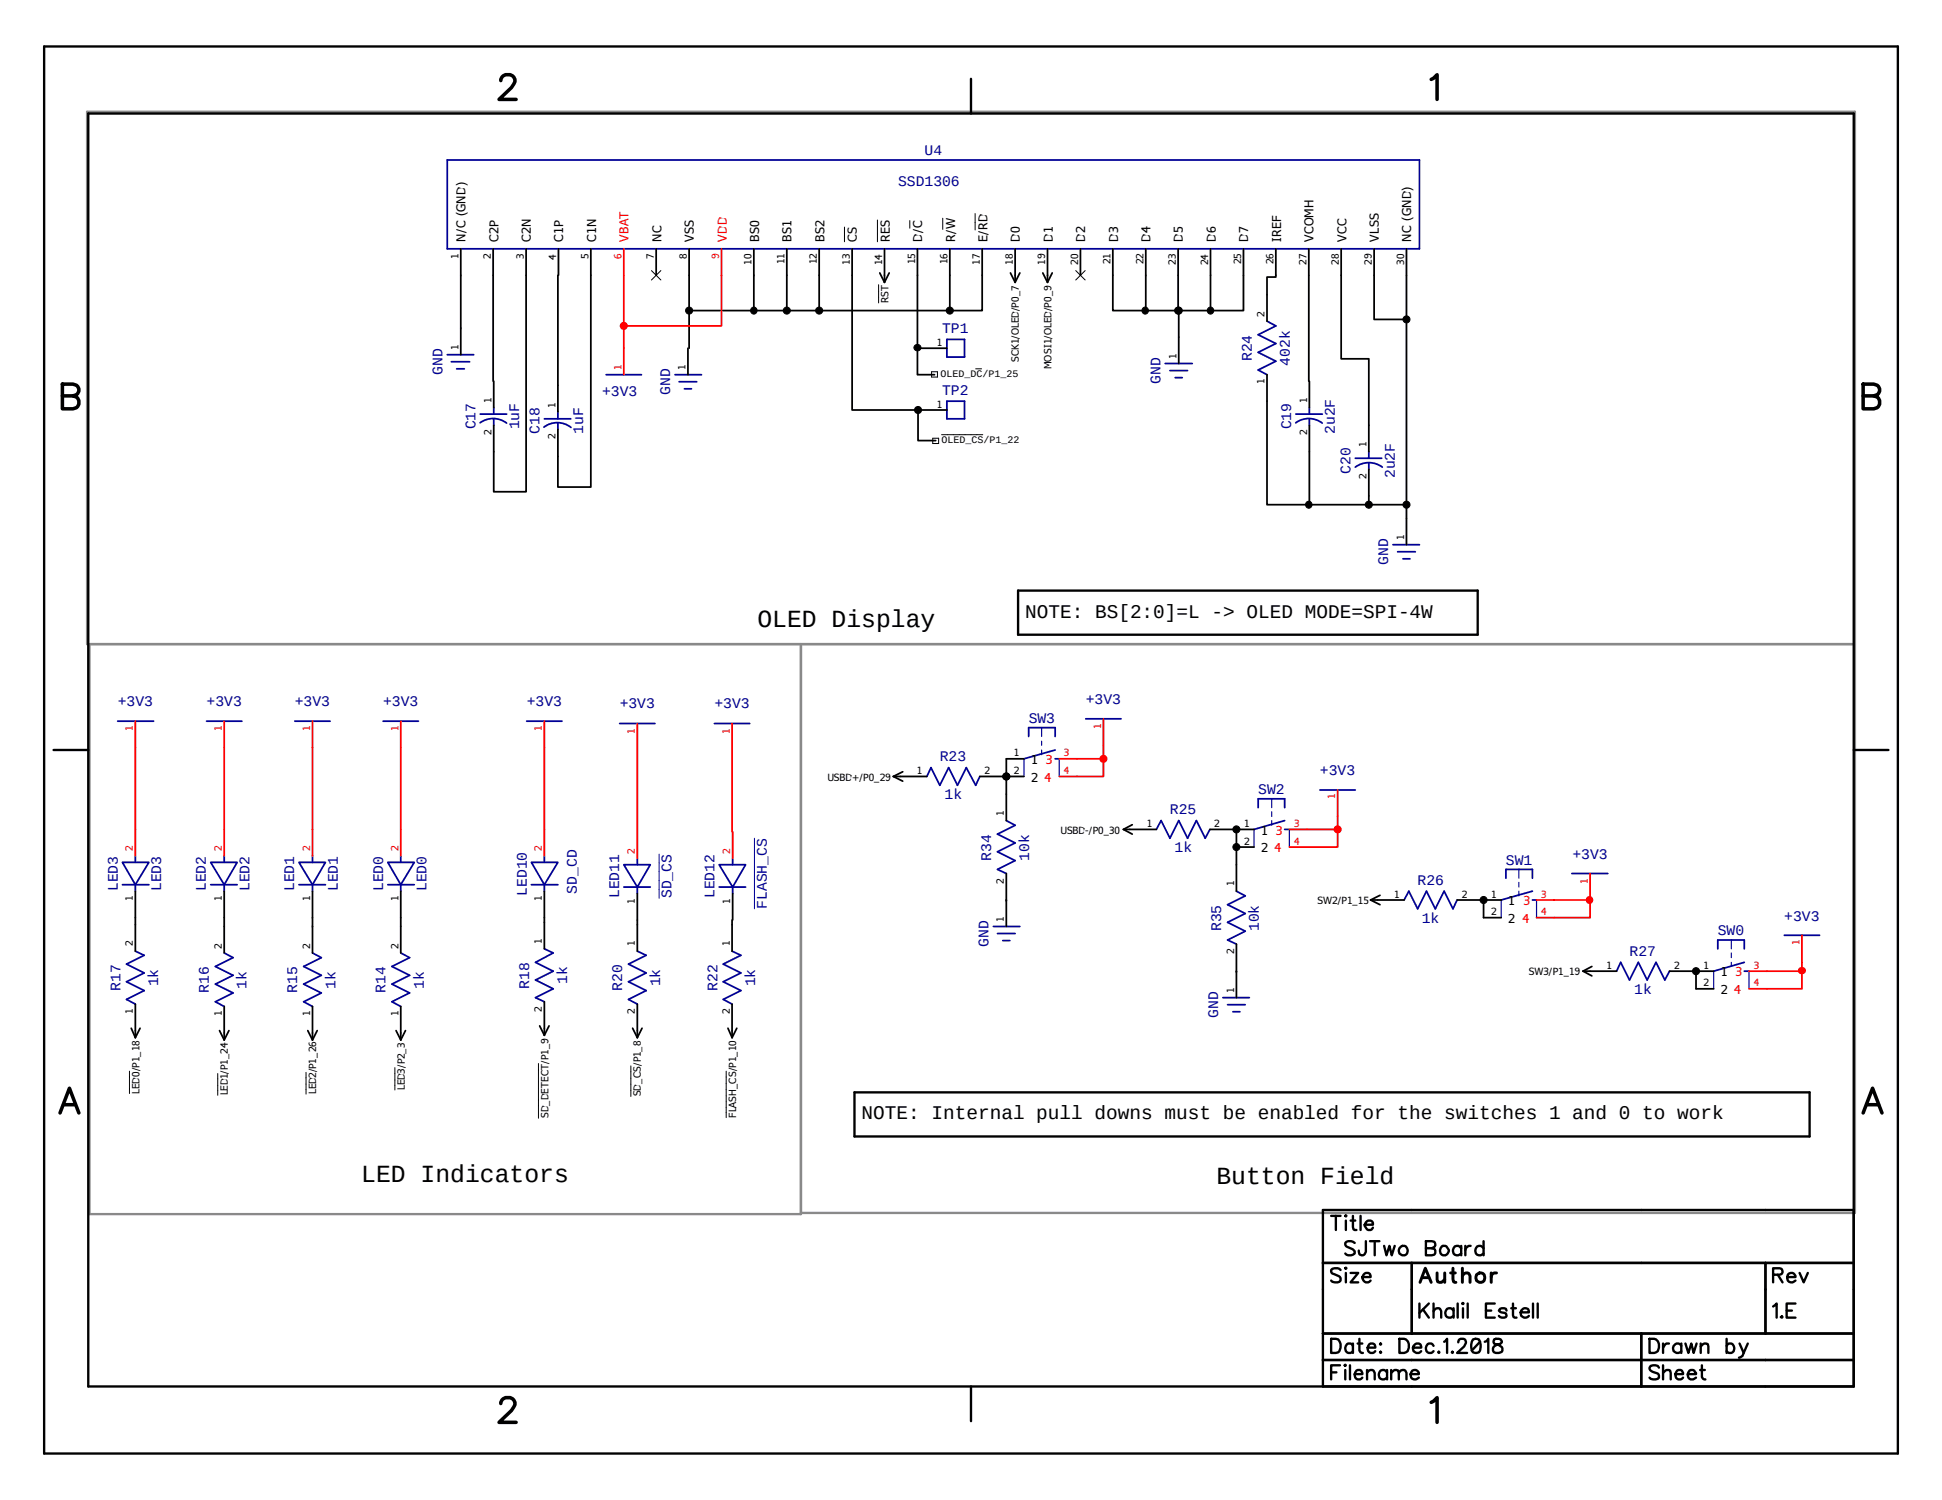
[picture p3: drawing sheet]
<svg xmlns="http://www.w3.org/2000/svg" width="279mm" height="216mm" viewBox="0 0 279 216" stroke-linecap="round" stroke-linejoin="round" font-family="sans-serif">
<path d="M279.4 0h-279.4v215.9" fill="none" stroke="#fff" stroke-width=".34"/>
<path d="M12.9 92.7v82.1h102.3v-82.1M266.9 92.7h-254.4v-76.6h254.4v158.5h-151.7" fill="none" stroke="#898989" stroke-width=".34"/>
<g fill="none" stroke="#000" stroke-width=".14">
<path d="M134 53.5h.9v.8h-.9zM140.4 53.1h.8M135.5 62.6h5.9"/>
<circle cx="99.1" cy="44.7" r=".51"/>
<circle cx="108.4" cy="44.7" r=".49"/>
<circle cx="113.2" cy="44.7" r=".51"/>
<circle cx="117.9" cy="44.7" r=".51"/>
<circle cx="132" cy="50" r=".49"/>
<circle cx="136.7" cy="44.7" r=".51"/>
<circle cx="164.7" cy="44.7" r=".49"/>
<circle cx="169.5" cy="44.7" r=".51"/>
<circle cx="169.6" cy="44.7" r=".51"/>
<circle cx="174.1" cy="44.7" r=".49"/>
<circle cx="202.4" cy="46" r=".51"/>
<circle cx="188.3" cy="72.6" r=".49"/>
<circle cx="196.9" cy="72.6" r=".51"/>
<circle cx="202.4" cy="72.6" r=".51"/>
<circle cx="144.8" cy="111.8" r=".51"/>
<circle cx="177.9" cy="119.4" r=".51"/>
<circle cx="177.9" cy="121.9" r=".51"/>
<circle cx="213.4" cy="129.5" r=".51"/>
<circle cx="244" cy="139.8" r=".51"/>
</g>
<g fill="none" stroke="#000" stroke-width=".25">
<path d="M66.3 39.6v7.6M71 39.6v15.3M75.7 39.6v31.2h-4.7v-5.8M80.3 39.6v15.9M85 39.6v30.5h-4.7v-4.4M99.1 39.6v10.5M108.5 39.6v5.1M113.2 39.6v5.1M117.9 39.6v5.1h-18.8M132 39.6v10.5h.4M136.7 39.6v5.1h4.6v-5.1M160.1 39.6v5.1h9.5v3.8"/>
<path d="M164.8 39.6v5.1M169.5 39.6v5.1M174.2 39.6v5.1h-4.6M178.9 39.6v5.1h-4.7M183.6 39.6v.3h-1.3v2.5M188.3 39.6v15.3M193 39.6v12h3.9v9.6M197.7 39.6v6.4h4.7M202.4 39.6v35M117.9 44.7h18.8M132 50.1v3.8h2.5M182.3 57.7v14.9h6.1"/>
<path d="M188.4 65v7.6h8.5M196.9 71.4v1.2h5.5M144.8 111.8h.1M144.8 111.8v2.5M144.8 109.2v2.6M177.9 119.4h.1M177.9 119.4v5.1M19.5 132.1v1M32.3 132.1v1.2M45 132.1v1.2M57.7 132.1v1.2M78.3 132.1v.7"/>
<path d="M91.7 132.4v.7M105.3 132.4v.7M144.8 129.5h.1M177.9 139.8h.1M213.4 129.5h.1M213.4 129.5v2.6M244 139.8h.1M244 139.8v2.5"/>
</g>
<g fill="#000">
<circle cx="99.1" cy="44.7" r=".51"/>
<circle cx="108.4" cy="44.7" r=".49"/>
<circle cx="113.2" cy="44.7" r=".51"/>
<circle cx="117.9" cy="44.7" r=".51"/>
<circle cx="132" cy="50" r=".49"/>
<circle cx="136.7" cy="44.7" r=".51"/>
<circle cx="164.7" cy="44.7" r=".49"/>
<circle cx="169.5" cy="44.7" r=".51"/>
<circle cx="169.6" cy="44.7" r=".51"/>
<circle cx="174.1" cy="44.7" r=".49"/>
<circle cx="202.4" cy="46" r=".51"/>
<circle cx="188.3" cy="72.6" r=".49"/>
<circle cx="196.9" cy="72.6" r=".51"/>
<circle cx="202.4" cy="72.6" r=".51"/>
<circle cx="144.8" cy="111.8" r=".51"/>
<circle cx="177.9" cy="119.4" r=".51"/>
<circle cx="177.9" cy="121.9" r=".51"/>
<circle cx="213.4" cy="129.5" r=".51"/>
<circle cx="244" cy="139.8" r=".51"/>
</g>
<path d="M158.7 107.3v1.9h-3.8M158.7 109.2v2.6h-3.8" fill="none" stroke="#f00" stroke-width=".25"/>
<circle cx="158.8" cy="109.2" r=".51" fill="#f00"/>
<circle cx="158.8" cy="109.2" r=".51" fill="none" stroke="#f00" stroke-width=".14"/>
<path d="M89.7 39.6v7.3h14.1v-7.3M89.7 46.9v3.2M19.5 107.6v11.8M32.3 107.6v11.8M45 107.6v11.8M57.7 107.6v11.8M78.3 107.6v11.8M91.7 107.9v11.8M105.3 107.9v11.8" fill="none" stroke="#f00" stroke-width=".25"/>
<circle cx="89.7" cy="46.9" r=".51" fill="#f00"/>
<circle cx="89.7" cy="46.9" r=".51" fill="none" stroke="#f00" stroke-width=".14"/>
<path d="M192.4 117.5v1.9h-4.4M192.4 119.4v2.5h-4.4" fill="none" stroke="#f00" stroke-width=".25"/>
<circle cx="192.4" cy="119.4" r=".51" fill="#f00"/>
<circle cx="192.4" cy="119.4" r=".51" fill="none" stroke="#f00" stroke-width=".14"/>
<path d="M254.2 139.8h5M259.2 138.5v3.8h-5" fill="none" stroke="#f00" stroke-width=".25"/>
<circle cx="259.3" cy="139.7" r=".49" fill="#f00"/>
<circle cx="259.3" cy="139.7" r=".49" fill="none" stroke="#f00" stroke-width=".14"/>
<path d="M223.6 129.5h5.2v2.6h-5.2" fill="none" stroke="#f00" stroke-width=".25"/>
<circle cx="228.7" cy="129.5" r=".49" fill="#f00"/>
<circle cx="228.7" cy="129.5" r=".49" fill="none" stroke="#f00" stroke-width=".14"/>
<g fill="none" stroke="#000" stroke-width=".25">
<path d="M122.6 39.6v19.4h9.8M66.3 47.2v3.9M71 54.9v3.8M80.3 55.5v3.8M99 50.1v3.8M132.1 59v4.4h2.5M169.6 48.5v3.8M182.3 42.4v3.8M182.3 53.9v3.8M188.4 54.9v3.8M71 61.2v3.8M80.3 61.8v3.9"/>
<path d="M188.4 61.2v3.8M196.9 61.2v3.8M196.9 67.6v3.8M202.4 74.6v3.8M128.5 111.8h4.8M128.5 111.8l1.4 .6M129.9 111.1l-1.4 .7M141 111.8h3.8M144.8 114.3v3.8M161.6 119.4h4.8M161.6 119.4l1.3 .7M162.9 118.7l-1.3 .7"/>
<path d="M174.1 119.4h3.8M19.5 128.3v3.8M19.5 133.1v3.8M32.3 128.3v3.8M32.3 133.3v3.9M45 128.3v3.8M45 133.3v3.9M57.7 128.3v3.8M57.7 133.3v3.9M78.3 128.3v3.8M78.3 132.8v3.8M91.7 128.6v3.8"/>
<path d="M91.7 133.1v3.8M105.3 133.1v3.8M105.4 128.6v3.8M144.8 125.7v7.6M177.9 124.5v3.8M177.9 135.9v7.7M197.2 129.5h4.8M197.2 129.5l1.3 .7M198.5 128.9l-1.3 .6M209.6 129.5h3.8M227.8 139.8h4.8M227.8 139.8l1.2 .7"/>
<path d="M229 139.1l-1.2 .7M240.2 139.8h3.8M18.9 148l.6 1.4M19.5 144.5v4.9M20.2 148l-.7 1.4M31.6 148.3l.7 1.4M32.3 144.9v4.8M32.9 148.3l-.6 1.4M44.3 148.3l.7 1.4M45 144.9v4.8M45.6 148.3l-.6 1.4M57 148.3l.7 1.4"/>
<path d="M57.7 144.9v4.8M58.3 148.3l-.6 1.4M77.6 147.7l.7 1.3M78.3 144.2v4.8M79 147.7l-.7 1.3M91 148l.7 1.4M91.7 144.5v4.9M92.4 148l-.7 1.4M104.7 148l.6 1.4M105.3 144.5v4.9M106 148l-.7 1.4"/>
</g>
<circle cx="132.1" cy="59" r=".51" fill="#000"/>
<g fill="none" stroke="#000" stroke-width=".14">
<path d="M134.2 63.1h.8v.7h-.8zM18.6 154.2v3.2M31.3 154.5v3.1M44 154.3v3.2M56.8 153.7v3.2M77.5 153.1v7.9M90.8 153.4v4.4M104.5 154.2v6.7"/>
<circle cx="132.1" cy="59" r=".51"/>
</g>
<path d="M94.8 122.9v6.4M108.5 120.6v10.2" fill="none" stroke="#000096" stroke-width=".14"/>
<g fill="none" stroke="#000096" stroke-width=".25">
<path d="M64.3 51.1h3.9M64.9 52.1h2.7M65.7 53.1h1.1M69.1 59.6h3.8M71 58.7v.9M80.3 59.3v1M87.2 53.9h5.1M97.1 53.9h3.8M97.7 54.9h2.5M98.5 56h1M167.6 52.3h3.9M168.3 53.3h2.6"/>
<path d="M169.1 54.4h1M182.3 46.2l1.3 .7-2.6 1.3 2.6 1.2-2.6 1.3 2.6 1.3-2.6 1.3 1.3 .6M186.4 59.6h3.8M188.4 58.7v.9M69.1 60.9a3.2 3.2 0 0 1 3.8 0M71 60.3v.9M78.3 61.5a3.2 3.2 0 0 1 3.9 0M78.3 60.3h3.8M80.3 60.9v.9M186.4 60.9a3.2 3.2 0 0 1 3.8 0M188.4 60.3v.9M195 66h3.8"/>
<path d="M195 67.2a3.3 3.3 0 0 1 3.9 0M196.9 65v1M196.9 66.6v1M200.4 78.4h3.8M201.1 79.4h2.5M201.8 80.4h1.1M16.9 103.8h5.2M29.7 103.8h5.1M42.4 103.8h5.1M55.1 103.8h5.1M75.8 103.8h5.1M89.2 104.1h5"/>
<path d="M102.8 104.1h5.1M133.3 111.8l.6-1.3 1.3 2.5 1.3-2.5 1.3 2.5 1.2-2.5 1.4 2.5 .6-1.2M144.8 118.1l1.2 .7-2.5 1.3 2.5 1.2-2.5 1.3 2.5 1.3-2.5 1.2 1.3 .6M156.2 103.5h5.1M166.4 119.4l.6-1.3 1.3 2.5 1.3-2.5 1.3 2.5 1.2-2.5 1.3 2.5 .7-1.2M189.9 113.7h5.1M17.6 124.1h3.8l-1.9 3.2zM17.6 127.3h3.8M19.5 123.2v.9M19.5 127.3v1M19.5 136.9l1.2 .6-2.5 1.3 2.5 1.2-2.5 1.3 2.5 1.3-2.5 1.2 1.3 .7M30.3 124.1h3.8l-1.8 3.2z"/>
<path d="M30.3 127.3h3.8M32.3 123.2v.9M32.3 127.3v1M32.3 137.2l1.2 .6-2.5 1.3 2.5 1.3-2.5 1.2 2.5 1.3-2.5 1.3 1.3 .7M43 124.1h3.8l-1.8 3.2zM43 127.3h3.8M45 123.2v.9M45 127.3v1M45 137.2l1.2 .6-2.5 1.3 2.5 1.3-2.5 1.2 2.5 1.3-2.5 1.3 1.3 .7M55.8 124.1h3.8l-1.9 3.2zM55.8 127.3h3.8M57.7 123.2v.9"/>
<path d="M57.7 127.3v1M57.7 137.2l1.2 .6-2.5 1.3 2.5 1.3-2.5 1.2 2.5 1.3-2.5 1.3 1.3 .7M76.5 124.1h3.8l-2 3.2zM76.5 127.3h3.8M78.3 123.2v.9M78.3 127.3v1M78.3 136.6l1.3 .6-2.6 1.3 2.6 1.3-2.6 1.3 2.6 1.2-2.6 1.3 1.3 .6M89.7 124.5h3.9l-1.9 3.2zM89.7 127.7h3.9M91.7 123.5v1M91.7 127.7v.9M91.7 136.9l1.3 .6-2.6 1.3 2.6 1.2-2.6 1.3 2.6 1.3-2.6 1.2 1.3 .7"/>
<path d="M103.5 124.5h3.8l-1.9 3.2zM103.5 127.7h3.8M105.3 136.9l1.3 .6-2.5 1.3 2.5 1.2-2.5 1.3 2.5 1.3-2.5 1.2 1.2 .7M105.4 123.5v1M105.4 127.7v.9M142.9 133.3h3.8M143.5 134.4h2.5M144.3 135.4h1M177.9 128.3l1.3 .6-2.6 1.3 2.6 1.3-2.6 1.3 2.6 1.2-2.6 1.3 1.3 .6M202 129.5l.7-1.2 1.3 2.5 1.2-2.5 1.3 2.5 1.3-2.5 1.2 2.5 .6-1.3M226.1 125.7h5.2M232.6 139.8l.6-1.3 1.2 2.6 1.3-2.6 1.3 2.6 1.3-2.6 1.2 2.6 .7-1.3"/>
<path d="M256.7 134.6h5.1M175.9 143.6h3.8M176.6 144.6h2.6M177.4 145.6h1"/>
</g>
<g fill="none" stroke="#f00" stroke-width=".25">
<path d="M89.7 50.1v3.8M19.5 103.8v3.8M19.5 119.4v3.8M32.3 103.8v3.8M32.3 119.4v3.8M45 103.8v3.8M45 119.4v3.8M57.7 103.8v3.8M57.7 119.4v3.8M78.3 103.8v3.8M78.3 119.4v3.8M91.7 104.1v3.8"/>
<path d="M91.7 119.7v3.8M105.3 104.1v3.8M105.4 119.7v3.8M158.7 103.5v3.8M192.4 113.7v3.8M228.8 125.7v3.8M259.2 134.6v3.9"/>
</g>
<g fill="#000096">
<circle cx="246.4" cy="139.6" r=".21"/>
<circle cx="251.4" cy="139.6" r=".21"/>
</g>
<path d="M247.1 136.6v-1.3h3.9v1.3M251 139.8h.6M251 138.5l-4.5 1.3" fill="none" stroke="#000096" stroke-width=".25"/>
<path d="M246.5 139.8v2.5M249.1 135.3v1.3M249.1 137.2v.6M249.1 138.5v.6M251.6 139.8v2.5" fill="none" stroke="#000096" stroke-width=".17"/>
<path d="M244 139.8h2.5M244 142.3h2.5" fill="none" stroke="#000" stroke-width=".25"/>
<path d="M251.6 139.8h2.6M251.6 142.3h2.6" fill="none" stroke="#f00" stroke-width=".25"/>
<g fill="#000096">
<circle cx="215.9" cy="129.5" r=".21"/>
<circle cx="221" cy="129.5" r=".21"/>
</g>
<path d="M216.7 126.4v-1.3h3.8v1.3M220.5 129.5h.6M220.5 128.3l-4.5 1.2" fill="none" stroke="#000096" stroke-width=".25"/>
<path d="M216 129.5v2.6M218.5 125.1v1.3M218.5 127v.7M218.5 128.3v.6M221.1 129.5v2.6" fill="none" stroke="#000096" stroke-width=".17"/>
<path d="M213.4 129.5h2.6M213.4 132.1h2.6" fill="none" stroke="#000" stroke-width=".25"/>
<path d="M221.1 129.5h2.5M221.1 132.1h2.5" fill="none" stroke="#f00" stroke-width=".25"/>
<g fill="#000096">
<circle cx="180.2" cy="119.3" r=".21"/>
<circle cx="185.3" cy="119.3" r=".21"/>
</g>
<path d="M181 116.2v-1.2h3.8v1.2M184.8 119.4h.7M184.8 118.1l-4.4 1.3" fill="none" stroke="#000096" stroke-width=".25"/>
<path d="M180.4 119.4v2.5M183 115v1.2M183 116.8v.7M183 118.1v.7M185.5 119.4v2.5" fill="none" stroke="#000096" stroke-width=".17"/>
<path d="M177.9 119.4h2.5M177.9 121.9h2.5" fill="none" stroke="#000" stroke-width=".25"/>
<path d="M185.5 119.4h2.5M185.5 121.9h2.5" fill="none" stroke="#f00" stroke-width=".25"/>
<g fill="#000096">
<circle cx="147.2" cy="109.1" r=".21"/>
<circle cx="152.3" cy="109.1" r=".21"/>
</g>
<path d="M64.3 23h139.9v12.8h-139.9zM136.2 48.9h2.6v2.5h-2.6zM136.2 57.7h2.6v2.6h-2.6zM148 106v-1.3h3.8v1.3M151.8 109.2h.6M151.8 107.9l-4.5 1.3" fill="none" stroke="#000096" stroke-width=".25"/>
<path d="M147.3 109.2v2.6M149.9 104.7v1.3M149.9 106.7v.6M149.9 107.9v.7M152.4 109.2v2.6" fill="none" stroke="#000096" stroke-width=".17"/>
<g fill="none" stroke="#000" stroke-width=".25">
<path d="M66.3 35.8v3.8M71 35.8v3.8M75.7 35.8v3.8M80.3 35.8v3.8M85 35.8v3.8M94.4 35.8v3.8M99.1 35.8v3.8M108.5 35.8v3.8M113.2 35.8v3.8M117.9 35.8v3.8M122.6 35.8v3.8M126.6 39.3l.7 1.3"/>
<path d="M127.3 35.8v4.8M127.9 39.3l-.6 1.3M132 35.8v3.8M136.7 35.8v3.8M141.3 35.8v3.8M145.4 39.3l.6 1.3M146 35.8v4.8M146.7 39.3l-.7 1.3M150 39.3l.7 1.3M150.7 35.8v4.8M151.4 39.3l-.7 1.3M155.4 35.8v3.8"/>
<path d="M160.1 35.8v3.8M164.8 35.8v3.8M169.5 35.8v3.8M174.2 35.8v3.8M178.9 35.8v3.8M183.6 35.8v3.8M188.3 35.8v3.8M193 35.8v3.8M197.7 35.8v3.8M202.4 35.8v3.8M132.4 50.1h3.8M132.4 59h3.8"/>
<path d="M144.8 109.2h2.5M144.8 111.8h2.5"/>
</g>
<path d="M89.7 35.8v3.8M103.8 35.8v3.8M152.4 109.2h2.5M152.4 111.8h2.5" fill="none" stroke="#f00" stroke-width=".25"/>
<path d="M93.7 38.9l1.4 1.4M95.1 38.9l-1.4 1.4M121.5 32.7v2.1M126.2 31.7v3.1M130.9 31.7v1.2M135.6 31.4v1.6M140.3 30.7v2.4M154.8 38.9l1.3 1.4M156.1 38.9l-1.3 1.4M126.4 41v2.6" fill="none" stroke="#000" stroke-width=".14"/>
<g fill="none" stroke="#000" stroke-width=".34">
<path d="M6.3 6.7h266.7v202.5h-266.7zM12.7 16.3h254v183.3h-254zM139.7 11.3v5M146.5 85h66.1v6.4h-66.1zM7.7 107.9h5M266.7 107.9h5M122.9 157.2h137.4v6.4h-137.4zM191.5 175h1.4M192.2 175v2M193.6 174.9l.1 .1-.1 .1-.1-.1zM193.6 175.7v1.3M194.3 175.7h.7"/>
<path d="M194.6 175l.1 2h.5M194.9 178.9a.99 .99 0 0 0-1.4 0 .48 .48 0 0 0 .4 .6 1.64 1.64 0 0 1 1 .6v.3a.99 .99 0 0 1-1.4 0M195.7 175v2M196.3 176.3h1.2a.48 .48 0 0 0-.3-.6 .7 .7 0 0 0-.8 .4 .7 .7 0 0 0 .3 .9h.5l.3-.3M196.5 178.6v1.6l-.2 .3a.48 .48 0 0 1-.7 0l-.1-.5M197.1 178.6h1.4M197.8 178.6v2.1M199.1 179.3l.4 1.4 .4-1.4 .3 1.4 .5-1.4M205.1 178.6l1.2 .1a.51 .51 0 0 1 0 .8l-.3 .2 .4 .1 .1 .2-.1 .5-.4 .2h-.9zM205.1 179.7h.9M207.4 179.4a.69 .69 0 0 1 1 .5 .69 .69 0 0 1-.8 .8 .77 .77 0 0 1-.2-1.3zM210.2 179.7a.63 .63 0 0 0-.8-.3 .63 .63 0 0 0-.4 .7 .66 .66 0 0 0 .5 .6 .66 .66 0 0 0 .7-.3"/>
<path d="M210.2 179.3v1.4M210.8 179.3v1.4M211.6 179.3a.68 .68 0 0 0-.8 .6M213.4 179.7a.63 .63 0 0 0-.7-.3 .63 .63 0 0 0-.4 .7 .66 .66 0 0 0 .4 .6 .66 .66 0 0 0 .7-.3M213.4 178.6v2.1M266.7 174.2h-76.4v25.4M139.7 199.6v5M190.3 181.8h76.4M190.3 191.9h76.4M190.3 195.7h76.4M191.5 192.7h.7a1 1 0 0 1 .7 1.3 .72 .72 0 0 1-.7 .7h-.7zM191.5 197.5h.8"/>
<path d="M192.8 196.5h-1.3v2M192.9 182.8a.94 .94 0 0 0-1.4 0 .46 .46 0 0 0 .4 .6l.8 .3 .2 .3v.3a.94 .94 0 0 1-1.4 0M193.5 196.4l.1 .1-.1 .1v-.1zM193.5 197.2v1.3M193.6 182.5h.1l-.1 .1-.1-.1zM193.6 183.2v1.4M194.2 196.5v2M194.3 183.2h1.1l-1.1 1.4h1.1M194.6 193.7l-.1-.2a.66 .66 0 0 0-1 .6 .66 .66 0 0 0 1 .5l.1-.1M194.6 193.4v1.3M194.9 197.8h1.1v-.2a.58 .58 0 0 0-.7-.4 .58 .58 0 0 0-.4 .8 .6 .6 0 0 0 .4 .5 .6 .6 0 0 0 .7-.2M195.3 193.4h.7"/>
<path d="M195.6 192.7v1.7l.1 .2 .4 .1M196 183.8h1.2a.48 .48 0 0 0-.4-.6 .68 .68 0 0 0-.8 .9 .68 .68 0 0 0 1.2 .2M196.7 197.6l.2-.3 .3-.1 .4 .1 .2 .3v.9M196.7 197.2v1.3M196.8 194h1.1a.48 .48 0 0 0-.4-.6 .67 .67 0 0 0-.7 .7 .67 .67 0 0 0 .9 .5l.2-.1M198.5 193.5l.1-.1 .1 .1h-.1zM198.5 194.6h.1h.1l-.1 .1zM199.6 197.5a.63 .63 0 0 0-.8-.3 .63 .63 0 0 0-.4 .8 .66 .66 0 0 0 .4 .5 .66 .66 0 0 0 .8-.2M199.6 197.2v1.3M200.2 197.6l.5-.4 .5 .1 .1 1.2M200.2 197.2v1.3M201.3 197.6l.2-.3 .3-.1 .4 .1 .2 .3v.9"/>
<path d="M201.3 192.7h.7a1.12 1.12 0 0 1 .3 1.9l-1 .1zM202.9 197.8h1.2a.61 .61 0 0 0-.7-.6 .61 .61 0 0 0-.5 .8 .66 .66 0 0 0 .5 .5 .66 .66 0 0 0 .7-.2M203.1 181.8v10.1M203.3 194h1.2a.48 .48 0 0 0-.4-.6 .68 .68 0 0 0-.8 .8 .68 .68 0 0 0 1.2 .3M204.2 187.6v2.1M204.7 188.5l.9 1.2M205.6 187.6l-1.4 1.4M206.2 193.7l-.1-.2a.66 .66 0 0 0-1 .6 .66 .66 0 0 0 1 .5l.1-.1M206.2 188.7l.3-.3 .3-.1 .4 .1 .1 .3v1M206.2 187.6v2.1M206.9 194.6h.1h.1l-.1 .1zM207.8 193.1l.4-.4v2"/>
<path d="M208.9 194.6h.1v.1zM209.1 188.6a.63 .63 0 0 0-.8-.3 .63 .63 0 0 0-.4 .8 .66 .66 0 0 0 .5 .5 .66 .66 0 0 0 .7-.2M209.1 188.3v1.4M209.7 187.6v2.1M209.8 193.2l.2-.4 .6-.1a.48 .48 0 0 1 .2 .8l-.1 .3-1.1 .9h1.5M210.5 187.5l.1 .1-.1 .1-.1-.1zM210.5 188.3v1.4M211.2 187.6v2.1M211.9 192.8a.71 .71 0 0 1 1 .3 1.83 1.83 0 0 1-.1 1.5 .77 .77 0 0 1-1-.2 1.98 1.98 0 0 1 .1-1.6zM212.9 193.1l-1.1 1.3M213.6 193.1l.3-.1 .2-.3v2M213.8 188.6h.7"/>
<path d="M215 192.8l-.1 .4 .2 .3a1.42 1.42 0 0 1 1.1 .6v.3a.82 .82 0 0 1-1.4 0 .81 .81 0 0 1 .9-.9l.4-.3v-.2a.79 .79 0 0 0-1.1-.2zM215.1 187.6h-1.3v2.1h1.3M216.7 188.6a.59 .59 0 0 0-.5-.3 .59 .59 0 0 0-.6 .3l.4 .3 .7 .2v.3a.67 .67 0 0 1-1.1 0M217.4 188.3h.7M217.7 187.6v1.7l.1 .3 .4 .1M218.8 188.9h1.2a.52 .52 0 0 0-.3-.6 .52 .52 0 0 0-.6 .1 .68 .68 0 0 0-.2 1 .68 .68 0 0 0 1.1 0M220.6 187.6v2.1M221.2 187.6v2.1M236.1 191.9v7.7M237.3 192.7h.7a1.12 1.12 0 0 1 .3 1.9l-1 .1zM238.7 196.8a.82 .82 0 0 0-1.4 0 .58 .58 0 0 0 .4 .6l.8 .3 .2 .3v.3a.99 .99 0 0 1-1.4 0M239.3 197.6l.5-.4 .5 .1 .1 1.2"/>
<path d="M239.3 193.4v1.3M239.3 196.5v2M240.1 193.4a.71 .71 0 0 0-.8 .6M241 197.8h1.1v-.2a.58 .58 0 0 0-.7-.4 .58 .58 0 0 0-.4 .8 .6 .6 0 0 0 .5 .5 .6 .6 0 0 0 .6-.2M241.9 193.7a.58 .58 0 0 0-.9-.2 .68 .68 0 0 0-.2 1 .68 .68 0 0 0 1.1 0M241.9 193.4v1.3M242.5 193.4l.4 1.3 .4-1.3 .4 1.3 .4-1.3M242.8 197.8h1.2a.61 .61 0 0 0-.7-.6 .61 .61 0 0 0-.5 .8 .64 .64 0 0 0 .5 .6 .64 .64 0 0 0 .7-.3M244.6 197.2h.7M244.7 193.8l.5-.4 .5 .1 .1 1.2M244.7 193.4v1.3M244.9 196.5v1.7l.1 .3h.4"/>
<path d="M248.4 193.7l.2-.2a.66 .66 0 0 1 .9 .6 .66 .66 0 0 1-.9 .5l-.2-.1M248.4 192.7v2M250.3 193.4l.6 1.3a.81 .81 0 0 1-.7 .7M251.5 193.4l-.6 1.3M254 181.8v10.1M255.1 183.5l1.2-.1a.48 .48 0 0 0 .1-.5 .48 .48 0 0 0-.4-.4h-.9v2.1M255.1 188l.5-.4v2.1M255.8 183.5l.7 1.1M256.2 189.6l.2-.1 .1 .1-.1 .1zM257 188.6h.8M257.1 183.8h1.2a.59 .59 0 0 0-.6-.6 .59 .59 0 0 0-.6 .6 .66 .66 0 0 0 .4 .8 .66 .66 0 0 0 .8-.3M258.3 187.6h-1.3v2.1h1.3"/>
<path d="M258.9 183.2l.6 1.4 .6-1.4"/>
<circle cx="201.9" cy="180" r=".69"/>
</g>
<path d="M72.1 11.6a.88 .88 0 0 1 .6-.8h.7a.87 .87 0 0 1 .5 1.3l-.3 .5-1.8 1.7h2.5M205.9 11.4l.3-.1 .6-.5v3.5M9 55.3h1.5l.5 .2a.82 .82 0 0 1 0 1.3l-.5 .2a.93 .93 0 0 1 .9 .9 .93 .93 0 0 1-.9 .9h-1.5zM9 57h1.5M268.1 55.3h1.5l.5 .2a.82 .82 0 0 1 0 1.3l-.5 .2a.93 .93 0 0 1 .9 .9 .93 .93 0 0 1-.9 .9h-1.5zM268.1 57h1.5M9.1 159h1.7M268.6 159h1.7M8.6 160.2l1.4-3.6 1.3 3.6M268.1 160.2l1.3-3.6 1.4 3.6M72.1 202a.88 .88 0 0 1 .6-.8h.7a.87 .87 0 0 1 .5 1.3l-.3 .5-1.8 1.7h2.5M205.9 201.8l.3-.1 .6-.5v3.5" fill="none" stroke="#000" stroke-width=".51"/>
<g fill="none" stroke="#000" stroke-width=".42">
<path d="M204.3 184.6l.8-2.1 .8 2.1M204.6 183.9h1M206.8 183.2v1.3l.5 .1 .6-.5M207.9 183.2v1.4M208.7 183.2h.7M209 182.5v1.6l.1 .4 .4 .1M210.4 183.6l.3-.3 .2-.1 .4 .1 .2 .3v1M210.4 182.5v2.1M214.5 183.2v1.4M215.3 183.2a.6 .6 0 0 0-.8 .6"/>
<circle cx="213" cy="183.9" r=".69"/>
</g>
<g font-size="3.6">
<text x="109" y="90.3">OLED Display</text>
<text x="52" y="170.1">LED Indicators</text>
<text x="175" y="170.3">Button Field</text>
</g>
<g font-size="2.8">
<text x="147.5" y="88.9">NOTE: BS[2:0]=L -&gt; OLED MODE=SPI-4W</text>
<text x="124" y="161.1">NOTE: Internal pull downs must be enabled for the switches 1 and 0 to work</text>
</g>
<g font-size="2.1" fill="#000096">
<text x="133" y="22.4">U4</text>
<text x="129.2" y="26.8">SSD1306</text>
<text x="135.6" y="47.9">TP1</text>
<text x="63.7" y="53.9" transform="rotate(-90 63.7 53.9)">GND</text>
<text x="180.1" y="52" transform="rotate(-90 180.1 52)">R24</text>
<text x="185.6" y="52.7" transform="rotate(-90 185.6 52.7)">402k</text>
<text x="86.6" y="57.1">+3V3</text>
<text x="96.4" y="56.8" transform="rotate(-90 96.4 56.8)">GND</text>
<text x="135.6" y="56.8">TP2</text>
<text x="167" y="55.2" transform="rotate(-90 167 55.2)">GND</text>
<text x="68.4" y="61.8" transform="rotate(-90 68.4 61.8)">C17</text>
<text x="74.7" y="61.8" transform="rotate(-90 74.7 61.8)">1uF</text>
<text x="77.6" y="62.5" transform="rotate(-90 77.6 62.5)">C18</text>
<text x="83.9" y="62.5" transform="rotate(-90 83.9 62.5)">1uF</text>
<text x="185.8" y="61.8" transform="rotate(-90 185.8 61.8)">C19</text>
<text x="192" y="62.5" transform="rotate(-90 192 62.5)">2u2F</text>
<text x="194.3" y="68.2" transform="rotate(-90 194.3 68.2)">C20</text>
<text x="200.7" y="68.8" transform="rotate(-90 200.7 68.8)">2u2F</text>
<text x="199.7" y="81.3" transform="rotate(-90 199.7 81.3)">GND</text>
<text x="16.9" y="101.6">+3V3</text>
<text x="29.7" y="101.6">+3V3</text>
<text x="42.4" y="101.6">+3V3</text>
<text x="55.1" y="101.6">+3V3</text>
<text x="75.8" y="101.6">+3V3</text>
<text x="89.2" y="101.9">+3V3</text>
<text x="102.8" y="101.9">+3V3</text>
<text x="156.2" y="101.3">+3V3</text>
<text x="148" y="104.1">SW3</text>
<text x="135.2" y="109.6">R23</text>
<text x="189.9" y="111.5">+3V3</text>
<text x="135.9" y="115.1">1k</text>
<text x="168.3" y="117.2">R25</text>
<text x="181" y="114.3">SW2</text>
<text x="142.6" y="123.9" transform="rotate(-90 142.6 123.9)">R34</text>
<text x="148.1" y="123.9" transform="rotate(-90 148.1 123.9)">10k</text>
<text x="169" y="122.7">1k</text>
<text x="216.7" y="124.5">SW1</text>
<text x="226.2" y="123.6">+3V3</text>
<text x="16.9" y="128.3" transform="rotate(-90 16.9 128.3)">LED3</text>
<text x="23.2" y="128.3" transform="rotate(-90 23.2 128.3)">LED3</text>
<text x="29.6" y="128.3" transform="rotate(-90 29.6 128.3)">LED2</text>
<text x="35.9" y="128.3" transform="rotate(-90 35.9 128.3)">LED2</text>
<text x="42.3" y="128.3" transform="rotate(-90 42.3 128.3)">LED1</text>
<text x="48.6" y="128.3" transform="rotate(-90 48.6 128.3)">LED1</text>
<text x="55.1" y="128.3" transform="rotate(-90 55.1 128.3)">LED0</text>
<text x="61.4" y="128.3" transform="rotate(-90 61.4 128.3)">LED0</text>
<text x="75.8" y="128.9" transform="rotate(-90 75.8 128.9)">LED10</text>
<text x="83" y="128.6" transform="rotate(-90 83 128.6)">SD_CD</text>
<text x="89.1" y="129.3" transform="rotate(-90 89.1 129.3)">LED11</text>
<text x="96.6" y="129.3" transform="rotate(-90 96.6 129.3)">SD_CS</text>
<text x="102.8" y="129.3" transform="rotate(-90 102.8 129.3)">LED12</text>
<text x="110.3" y="130.8" transform="rotate(-90 110.3 130.8)">FLASH_CS</text>
<text x="204" y="127.4">R26</text>
<text x="142.2" y="136.3" transform="rotate(-90 142.2 136.3)">GND</text>
<text x="175.7" y="134" transform="rotate(-90 175.7 134)">R35</text>
<text x="181.1" y="134" transform="rotate(-90 181.1 134)">10k</text>
<text x="204.6" y="132.8">1k</text>
<text x="234.4" y="137.6">R27</text>
<text x="247.1" y="134.6">SW0</text>
<text x="256.7" y="132.5">+3V3</text>
<text x="17.4" y="142.6" transform="rotate(-90 17.4 142.6)">R17</text>
<text x="22.8" y="142" transform="rotate(-90 22.8 142)">1k</text>
<text x="30.1" y="142.9" transform="rotate(-90 30.1 142.9)">R16</text>
<text x="35.5" y="142.3" transform="rotate(-90 35.5 142.3)">1k</text>
<text x="42.8" y="142.9" transform="rotate(-90 42.8 142.9)">R15</text>
<text x="48.3" y="142.3" transform="rotate(-90 48.3 142.3)">1k</text>
<text x="55.5" y="142.9" transform="rotate(-90 55.5 142.9)">R14</text>
<text x="61" y="142.3" transform="rotate(-90 61 142.3)">1k</text>
<text x="76.1" y="142.3" transform="rotate(-90 76.1 142.3)">R18</text>
<text x="81.6" y="141.6" transform="rotate(-90 81.6 141.6)">1k</text>
<text x="89.5" y="142.6" transform="rotate(-90 89.5 142.6)">R20</text>
<text x="95" y="142" transform="rotate(-90 95 142)">1k</text>
<text x="103.2" y="142.6" transform="rotate(-90 103.2 142.6)">R22</text>
<text x="108.6" y="142" transform="rotate(-90 108.6 142)">1k</text>
<text x="235.1" y="143">1k</text>
<text x="175.3" y="146.5" transform="rotate(-90 175.3 146.5)">GND</text>
</g>
<g font-size="1.8">
<text x="67" y="34.8" transform="rotate(-90 67 34.8)">N/C (GND)</text>
<text x="71.7" y="34.8" transform="rotate(-90 71.7 34.8)">C2P</text>
<text x="76.4" y="34.8" transform="rotate(-90 76.4 34.8)">C2N</text>
<text x="81" y="34.8" transform="rotate(-90 81 34.8)">C1P</text>
<text x="85.8" y="34.8" transform="rotate(-90 85.8 34.8)">C1N</text>
<text x="95.2" y="34.8" transform="rotate(-90 95.2 34.8)">NC</text>
<text x="99.8" y="34.8" transform="rotate(-90 99.8 34.8)">VSS</text>
<text x="109.2" y="34.8" transform="rotate(-90 109.2 34.8)">BS0</text>
<text x="113.9" y="34.8" transform="rotate(-90 113.9 34.8)">BS1</text>
<text x="118.6" y="34.8" transform="rotate(-90 118.6 34.8)">BS2</text>
<text x="123.3" y="34.8" transform="rotate(-90 123.3 34.8)">CS</text>
<text x="128" y="34.8" transform="rotate(-90 128 34.8)">RES</text>
<text x="132.7" y="34.8" transform="rotate(-90 132.7 34.8)">D/C</text>
<text x="137.4" y="34.8" transform="rotate(-90 137.4 34.8)">R/W</text>
<text x="142.1" y="34.8" transform="rotate(-90 142.1 34.8)">E/RD</text>
<text x="146.7" y="34.8" transform="rotate(-90 146.7 34.8)">D0</text>
<text x="151.5" y="34.8" transform="rotate(-90 151.5 34.8)">D1</text>
<text x="156.1" y="34.8" transform="rotate(-90 156.1 34.8)">D2</text>
<text x="160.9" y="34.8" transform="rotate(-90 160.9 34.8)">D3</text>
<text x="165.5" y="34.8" transform="rotate(-90 165.5 34.8)">D4</text>
<text x="170.2" y="34.8" transform="rotate(-90 170.2 34.8)">D5</text>
<text x="174.9" y="34.8" transform="rotate(-90 174.9 34.8)">D6</text>
<text x="179.6" y="34.8" transform="rotate(-90 179.6 34.8)">D7</text>
<text x="184.3" y="34.8" transform="rotate(-90 184.3 34.8)">IREF</text>
<text x="189" y="34.8" transform="rotate(-90 189 34.8)">VCOMH</text>
<text x="193.7" y="34.8" transform="rotate(-90 193.7 34.8)">VCC</text>
<text x="198.4" y="34.8" transform="rotate(-90 198.4 34.8)">VLSS</text>
<text x="203" y="34.8" transform="rotate(-90 203 34.8)">NC (GND)</text>
<text x="148.3" y="110">1</text>
<text x="148.3" y="112.5">2</text>
<text x="181.4" y="120.1">1</text>
<text x="181.4" y="122.7">2</text>
<text x="217" y="130.3">1</text>
<text x="217" y="132.8">2</text>
<text x="247.6" y="140.5">1</text>
<text x="247.6" y="143">2</text>
</g>
<g font-size="1.8" fill="#f00">
<text x="90.4" y="34.8" transform="rotate(-90 90.4 34.8)">VBAT</text>
<text x="104.6" y="34.8" transform="rotate(-90 104.6 34.8)">VDD</text>
<text x="150.3" y="112.5">4</text>
<text x="150.5" y="110">3</text>
<text x="183.4" y="122.7">4</text>
<text x="183.6" y="120.1">3</text>
<text x="219.2" y="130.3">3</text>
<text x="219" y="132.8">4</text>
<text x="249.5" y="143">4</text>
<text x="249.7" y="140.5">3</text>
</g>
<g font-size="1.4">
<text x="66" y="37.3" transform="rotate(-90 66 37.3)">1</text>
<text x="70.6" y="37.3" transform="rotate(-90 70.6 37.3)">2</text>
<text x="75.4" y="37.3" transform="rotate(-90 75.4 37.3)">3</text>
<text x="80" y="37.4" transform="rotate(-90 80 37.4)">4</text>
<text x="84.7" y="37.3" transform="rotate(-90 84.7 37.3)">5</text>
<text x="94.1" y="37.3" transform="rotate(-90 94.1 37.3)">7</text>
<text x="98.8" y="37.3" transform="rotate(-90 98.8 37.3)">8</text>
<text x="108.1" y="38.1" transform="rotate(-90 108.1 38.1)">10</text>
<text x="112.9" y="38" transform="rotate(-90 112.9 38)">11</text>
<text x="117.5" y="38" transform="rotate(-90 117.5 38)">12</text>
<text x="122.3" y="38.1" transform="rotate(-90 122.3 38.1)">13</text>
<text x="126.9" y="38.2" transform="rotate(-90 126.9 38.2)">14</text>
<text x="131.7" y="38" transform="rotate(-90 131.7 38)">15</text>
<text x="136.3" y="38" transform="rotate(-90 136.3 38)">16</text>
<text x="141" y="38.1" transform="rotate(-90 141 38.1)">17</text>
<text x="145.7" y="38.1" transform="rotate(-90 145.7 38.1)">18</text>
<text x="150.4" y="38.1" transform="rotate(-90 150.4 38.1)">19</text>
<text x="155.1" y="38.1" transform="rotate(-90 155.1 38.1)">20</text>
<text x="159.8" y="38" transform="rotate(-90 159.8 38)">21</text>
<text x="164.5" y="38" transform="rotate(-90 164.5 38)">22</text>
<text x="169.2" y="38.1" transform="rotate(-90 169.2 38.1)">23</text>
<text x="173.8" y="38.2" transform="rotate(-90 173.8 38.2)">24</text>
<text x="178.6" y="38" transform="rotate(-90 178.6 38)">25</text>
<text x="183.2" y="38" transform="rotate(-90 183.2 38)">26</text>
<text x="188" y="38.1" transform="rotate(-90 188 38.1)">27</text>
<text x="192.6" y="38.1" transform="rotate(-90 192.6 38.1)">28</text>
<text x="197.4" y="38.1" transform="rotate(-90 197.4 38.1)">29</text>
<text x="202" y="38.2" transform="rotate(-90 202 38.2)">30</text>
<text x="127.8" y="43.6" transform="rotate(-90 127.8 43.6)">RST</text>
<text x="181.9" y="45.6" transform="rotate(-90 181.9 45.6)">2</text>
<text x="66" y="50.4" transform="rotate(-90 66 50.4)">1</text>
<text x="98.6" y="53.3" transform="rotate(-90 98.6 53.3)">1</text>
<text x="134.8" y="49.8">1</text>
<text x="146.6" y="52.2" transform="rotate(-90 146.6 52.2)">SCK1/OLED/P0_7</text>
<text x="151.3" y="53.2" transform="rotate(-90 151.3 53.2)">MOSI1/OLED/P0_9</text>
<text x="169.2" y="51.6" transform="rotate(-90 169.2 51.6)">1</text>
<text x="70.7" y="58" transform="rotate(-90 70.7 58)">1</text>
<text x="79.9" y="58.7" transform="rotate(-90 79.9 58.7)">1</text>
<text x="134.8" y="58.7">1</text>
<text x="135.3" y="54.3">OLED_DC/P1_25</text>
<text x="181.9" y="55.3" transform="rotate(-90 181.9 55.3)">1</text>
<text x="188" y="58" transform="rotate(-90 188 58)">1</text>
<text x="70.7" y="62.7" transform="rotate(-90 70.7 62.7)">2</text>
<text x="79.9" y="63.2" transform="rotate(-90 79.9 63.2)">2</text>
<text x="135.5" y="63.8">OLED_CS/P1_22</text>
<text x="188" y="62.7" transform="rotate(-90 188 62.7)">2</text>
<text x="196.6" y="64.3" transform="rotate(-90 196.6 64.3)">1</text>
<text x="196.6" y="69" transform="rotate(-90 196.6 69)">2</text>
<text x="202" y="77.7" transform="rotate(-90 202 77.7)">1</text>
<text x="119" y="112.4">USBD+/P0_29</text>
<text x="131.9" y="111.4">1</text>
<text x="141.6" y="111.4">2</text>
<text x="145.9" y="108.9">1</text>
<text x="145.9" y="111.4">2</text>
<text x="144.4" y="117.4" transform="rotate(-90 144.4 117.4)">1</text>
<text x="152.6" y="120">USBD-/P0_30</text>
<text x="165" y="119">1</text>
<text x="174.7" y="119">2</text>
<text x="179" y="119">1</text>
<text x="179" y="121.6">2</text>
<text x="19.1" y="129.7" transform="rotate(-90 19.1 129.7)">1</text>
<text x="31.9" y="129.7" transform="rotate(-90 31.9 129.7)">1</text>
<text x="44.6" y="129.7" transform="rotate(-90 44.6 129.7)">1</text>
<text x="57.3" y="129.7" transform="rotate(-90 57.3 129.7)">1</text>
<text x="78" y="129.7" transform="rotate(-90 78 129.7)">1</text>
<text x="91.4" y="130" transform="rotate(-90 91.4 130)">1</text>
<text x="105.1" y="130" transform="rotate(-90 105.1 130)">1</text>
<text x="144.4" y="127.2" transform="rotate(-90 144.4 127.2)">2</text>
<text x="177.5" y="127.6" transform="rotate(-90 177.5 127.6)">1</text>
<text x="189.6" y="130.1">SW2/P1_15</text>
<text x="200.6" y="129.2">1</text>
<text x="210.3" y="129.2">2</text>
<text x="214.5" y="129.2">1</text>
<text x="214.5" y="131.7">2</text>
<text x="19.1" y="136.2" transform="rotate(-90 19.1 136.2)">2</text>
<text x="31.9" y="136.6" transform="rotate(-90 31.9 136.6)">2</text>
<text x="44.6" y="136.6" transform="rotate(-90 44.6 136.6)">2</text>
<text x="57.3" y="136.6" transform="rotate(-90 57.3 136.6)">2</text>
<text x="78" y="135.9" transform="rotate(-90 78 135.9)">1</text>
<text x="91.4" y="136.2" transform="rotate(-90 91.4 136.2)">1</text>
<text x="105" y="136.2" transform="rotate(-90 105 136.2)">1</text>
<text x="144.4" y="132.8" transform="rotate(-90 144.4 132.8)">1</text>
<text x="177.5" y="137.3" transform="rotate(-90 177.5 137.3)">2</text>
<text x="177.5" y="142.9" transform="rotate(-90 177.5 142.9)">1</text>
<text x="220" y="140.3">SW3/P1_19</text>
<text x="231.1" y="139.4">1</text>
<text x="240.9" y="139.4">2</text>
<text x="245.1" y="139.4">1</text>
<text x="245.1" y="142">2</text>
<text x="19.1" y="146" transform="rotate(-90 19.1 146)">1</text>
<text x="31.9" y="146.3" transform="rotate(-90 31.9 146.3)">1</text>
<text x="44.6" y="146.3" transform="rotate(-90 44.6 146.3)">1</text>
<text x="57.3" y="146.3" transform="rotate(-90 57.3 146.3)">1</text>
<text x="78" y="145.6" transform="rotate(-90 78 145.6)">2</text>
<text x="91.4" y="146" transform="rotate(-90 91.4 146)">2</text>
<text x="105" y="146" transform="rotate(-90 105 146)">2</text>
<text x="20.1" y="157.4" transform="rotate(-90 20.1 157.4)">LED0/P1_18</text>
<text x="32.8" y="157.6" transform="rotate(-90 32.8 157.6)">LED1/P1_24</text>
<text x="45.5" y="157.5" transform="rotate(-90 45.5 157.5)">LED2/P1_26</text>
<text x="58.3" y="156.9" transform="rotate(-90 58.3 156.9)">LED3/P2_3</text>
<text x="78.9" y="161" transform="rotate(-90 78.9 161)">SD_DETECT/P1_9</text>
<text x="92.2" y="157.8" transform="rotate(-90 92.2 157.8)">SD_CS/P1_8</text>
<text x="105.9" y="160.9" transform="rotate(-90 105.9 160.9)">FLASH_CS/P1_10</text>
</g>
<g font-size="1.4" fill="#f00">
<text x="89.4" y="37.3" transform="rotate(-90 89.4 37.3)">6</text>
<text x="103.5" y="37.3" transform="rotate(-90 103.5 37.3)">9</text>
<text x="89.4" y="53.3" transform="rotate(-90 89.4 53.3)">1</text>
<text x="19.1" y="105.2" transform="rotate(-90 19.1 105.2)">1</text>
<text x="31.9" y="105.2" transform="rotate(-90 31.9 105.2)">1</text>
<text x="44.6" y="105.2" transform="rotate(-90 44.6 105.2)">1</text>
<text x="57.3" y="105.2" transform="rotate(-90 57.3 105.2)">1</text>
<text x="78" y="105.2" transform="rotate(-90 78 105.2)">1</text>
<text x="91.4" y="105.6" transform="rotate(-90 91.4 105.6)">1</text>
<text x="105" y="105.6" transform="rotate(-90 105 105.6)">1</text>
<text x="158.4" y="104.9" transform="rotate(-90 158.4 104.9)">1</text>
<text x="153.1" y="108.9">3</text>
<text x="153.1" y="111.4">4</text>
<text x="186.2" y="119">3</text>
<text x="192.1" y="115.1" transform="rotate(-90 192.1 115.1)">1</text>
<text x="19.1" y="122.5" transform="rotate(-90 19.1 122.5)">2</text>
<text x="31.9" y="122.5" transform="rotate(-90 31.9 122.5)">2</text>
<text x="44.6" y="122.5" transform="rotate(-90 44.6 122.5)">2</text>
<text x="57.3" y="122.5" transform="rotate(-90 57.3 122.5)">2</text>
<text x="78" y="122.5" transform="rotate(-90 78 122.5)">2</text>
<text x="91.4" y="122.9" transform="rotate(-90 91.4 122.9)">2</text>
<text x="105.1" y="122.9" transform="rotate(-90 105.1 122.9)">2</text>
<text x="186.2" y="121.6">4</text>
<text x="221.7" y="129.2">3</text>
<text x="221.7" y="131.7">4</text>
<text x="228.4" y="127.2" transform="rotate(-90 228.4 127.2)">1</text>
<text x="258.9" y="136.1" transform="rotate(-90 258.9 136.1)">1</text>
<text x="252.3" y="139.4">3</text>
<text x="252.3" y="142">4</text>
</g>
</svg>
